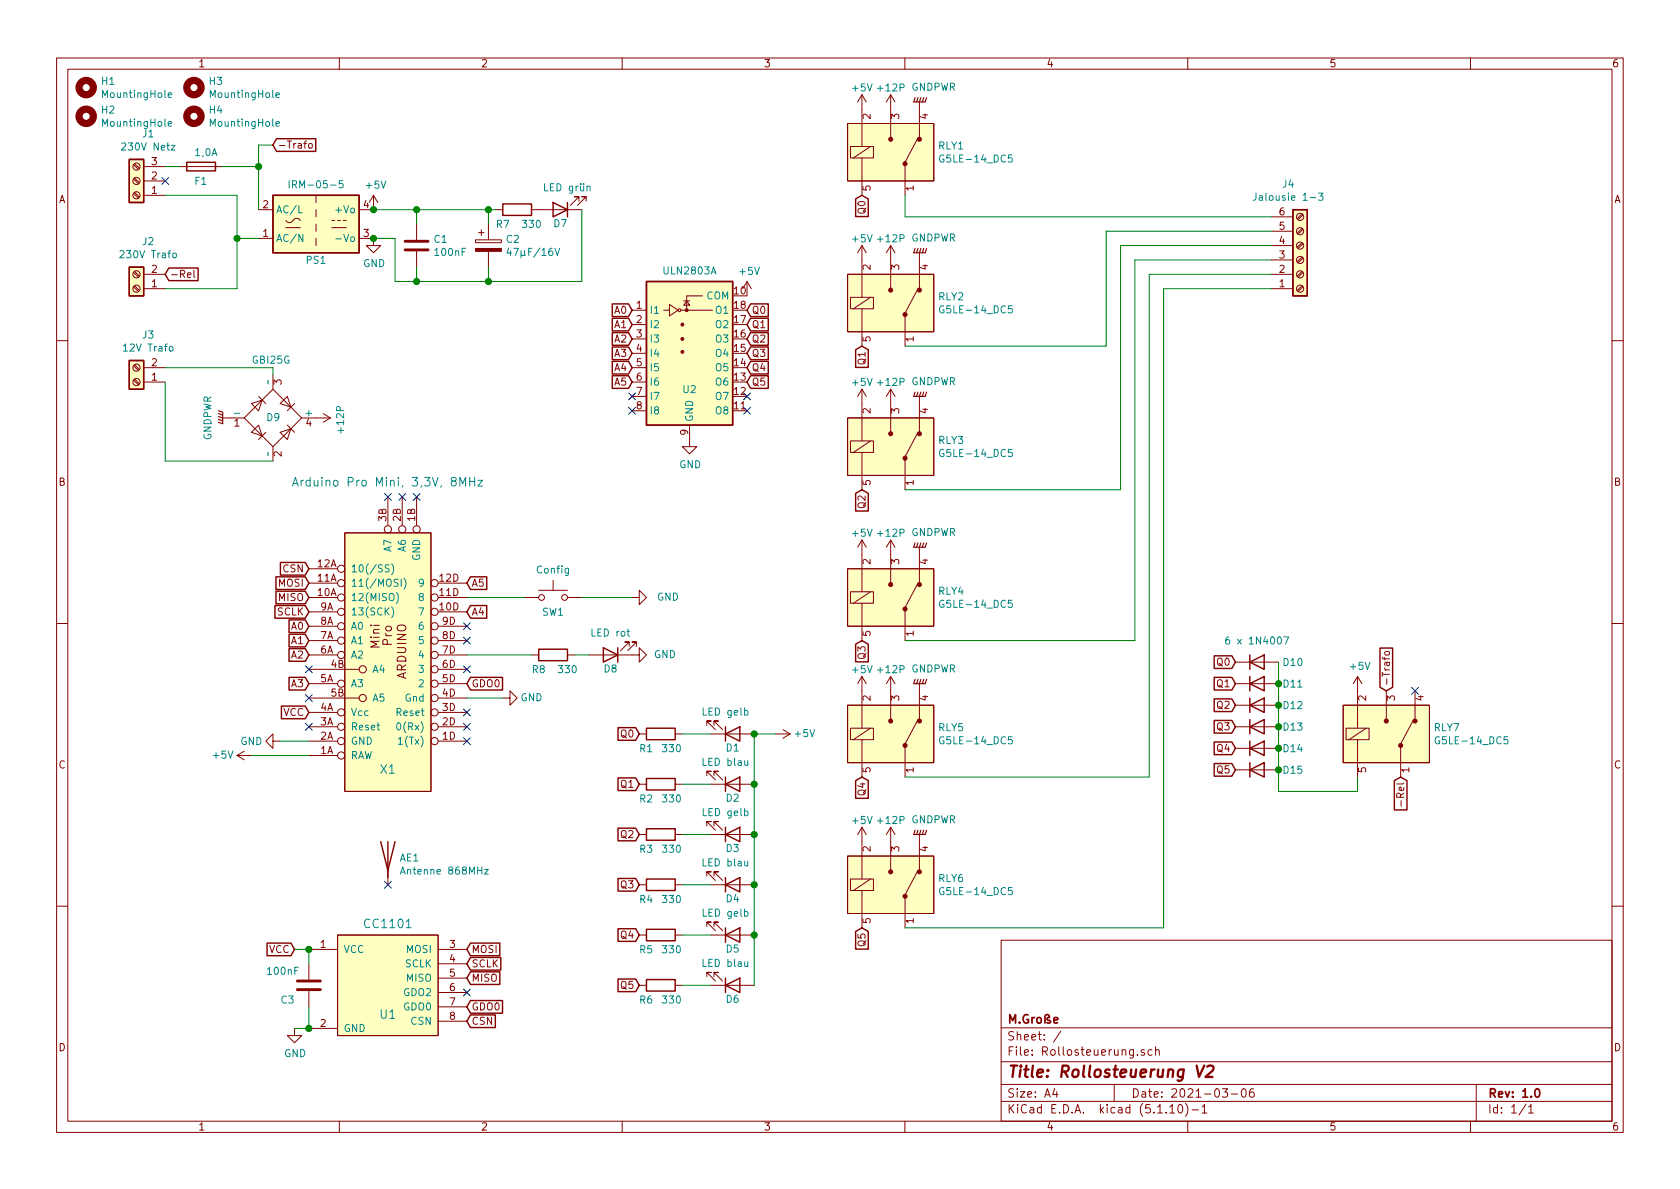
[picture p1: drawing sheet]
<svg xmlns="http://www.w3.org/2000/svg" width="297mm" height="210mm" viewBox="0 0 297 210" stroke-linecap="round" stroke-linejoin="round" font-family="sans-serif">
<g fill="none" stroke="#840000" stroke-width=".18">
<path d="M10 10.3h277v189.9h-277zM12 12.2h273v186.1h-273zM60 10.3v1.9M110 10.3v1.9M152.4 16.8v9.1M152.4 16.8l-.8 1.2M152.4 16.8l.8 1.2M157.5 16.8v7.6M157.5 16.8l-.8 1.2M157.5 16.8l.7 1.2M160 10.3v1.9M162.6 18v6.4"/>
<path d="M210 10.3v1.9M260 10.3v1.9M23.6 29.1l.9 .9M23.6 31.7l.9 .8M23.6 34.2l.9 .8M23.8 29l.9 .8M23.8 31.5l.9 .8M23.8 34l.9 .9M25.4 34.5h3.8M25.4 32h3.8M25.4 29.5h3.8M31.7 29.5h7.7"/>
<path d="M45.7 37.1h2.6M50.5 39a.81 .81 0 0 0 .8 .3 .81 .81 0 0 0 .7-.5 .73 .73 0 0 1 1.1 .2M54.7 25.4h.3l.2 .1v.5l-.1 .2h-.3l-.2-.1v-.5zM55.9 34.5v1.3M55.9 37.1v1.2M55.9 39.6v1.3M58.7 39h.5M59.7 39h.5M60.7 39h.5M66 34.5v2.6h-2.5M66 34.5l-.7 1.3M66 34.5l.8 1.3"/>
<path d="M73.7 39.6v2.8M86.4 39.6v2.8M87.6 37.1h1.3M94 37.1h8.9M102.4 35.6v-.8h-.8h.8l-1.6 1.5M103.6 35.6v-.8h-.7h.7l-1.5 1.5M149.9 21.8h15.2v10.2h-15.2zM150.4 25.9h4v2h-4zM152.4 27.9v6.6M153.9 25.9l-3 2M160 29.2v5.3M162.3 24.4l-2.3 4.3"/>
<path d="M224.8 38.3h3.8M230.2 37.8l-.9 .9M230.4 38l-.9 .9M23.6 48.2l.9 .8M23.6 50.7l.9 .9M23.8 48l.9 .8M23.8 50.5l.9 .9M25.4 51h3.8M25.4 48.5h3.8M33.1 48.6l.7-.1-.1-.2-.4-.1-.2 .2 .1 .6h.5M34.3 47.8v1.1l.2 .2M45.7 42.2h2.6"/>
<path d="M50.5 40.3h2.6M55.9 42.2v1.2M58.7 40.3h2.5M63.5 42.2h2.5v1.2h1.3l-1.3 1.3-1.2-1.3h1.2M73.7 44.4v2.8M84.1 42.4h4.5v.5h-4.5zM84.6 41.1h1M85.1 40.6v1.1M86.4 44.4v2.8M111.8 54.9h2.5M111.8 57.4h2.5M111.8 59.9h2.5"/>
<path d="M117.3 54.9h1.1M118.4 53.8l1.5 1.1-1.5 1zM120.4 54.9h5.6M120.9 53.2h1M121.4 53.2l.5 .8h-1zM124.2 52.3h-2.8v2.6M132.1 49.8l-.8 1.2M132.1 49.8v2.5M132.1 49.8l.7 1.2M149.9 48.5h15.2v10.2h-15.2zM150.4 52.6h4v2h-4zM152.4 43.4v9.2"/>
<path d="M152.4 54.6v6.6M152.4 43.4l-.8 1.3M152.4 43.4l.8 1.3M153.9 52.6l-3 2M157.5 43.4v7.6M157.5 43.4l-.8 1.3M157.5 43.4l.7 1.3M160 55.9v5.3M162.3 51l-2.3 4.4M162.6 44.7v6.3M224.8 51h3.8M224.8 48.5h3.8"/>
<path d="M224.8 46h3.8M224.8 43.4h3.8M224.8 40.9h3.8M230.2 40.4l-.9 .8M230.2 42.9l-.9 .9M230.2 45.5l-.9 .8M230.2 48l-.9 .8M230.2 50.5l-.9 .9M230.4 40.6l-.9 .8M230.4 43.1l-.9 .8M230.4 45.6l-.9 .9M230.4 48.2l-.9 .8"/>
<path d="M230.4 50.7l-.9 .9M10 60.2h2M23.6 64.7l.9 .8M23.6 67.2l.9 .9M23.8 64.5l.9 .8M23.8 67.1l.9 .8M25.4 67.6h3.8M25.4 65h3.8M39.4 73.9h3.8M43.2 73.9l5.1-5.1 5 5.1-5 5.1zM44.4 76.4l1.3-1.2 .7 1.9zM44.4 71.4l2-.7-.7 1.9z"/>
<path d="M45.7 70.1l1.3 1.3M47 76.4l-1.3 1.3M48.3 66.3v2.5M48.3 79v2.5M49.5 76.4l1.9-.6-.6 1.9zM49.5 71.4l1.3-1.3 .6 1.9zM50.8 75.2l1.3 1.2M52.1 71.4l-1.3 1.2M53.3 73.9h5.1M57.1 73.1l1.3 .8M58.4 73.9l-1.3 .8M111.8 67.6h2.5"/>
<path d="M111.8 65h2.5M111.8 62.5h2.5M111.8 70.1h2.5M111.8 72.6h2.5M121.9 75.2v3.8h1.3l-1.3 1.3-1.3-1.3h1.3M149.9 73.9h15.2v10.2h-15.2zM150.4 78h4v2h-4zM152.4 68.8v9.2M152.4 68.8l-.8 1.3M152.4 68.8l.8 1.3M153.9 78l-3 2M157.5 68.8v7.6"/>
<path d="M157.5 68.8l-.8 1.3M157.5 68.8l.7 1.3M162.3 76.4l-2.3 4.4M162.6 70.1v6.3M285 60.2h2M61 94.2h15.2v45.7h-15.2zM68.6 87.9v5.1M71.1 87.9v5.1M73.7 87.9v5.1M152.4 80v6.6M152.4 95.5v9.1M152.4 95.5l-.8 1.3"/>
<path d="M152.4 95.5l.8 1.3M157.5 95.5v7.6M157.5 95.5l-.8 1.3M157.5 95.5l.7 1.3M160 81.3v5.3M162.6 96.8v6.3M10 110.3h2M54.6 105.7h5.1M54.6 115.8h5.1M54.6 108.2h5.1M54.6 103.1h5.1M54.6 100.6h5.1"/>
<path d="M54.6 118.4h8.9M54.6 113.3h5.1M54.6 110.7h5.1M77.5 105.7h5M77.5 115.8h5M77.5 108.2h5M77.5 103.1h5M77.5 118.4h5M77.5 113.3h5M77.5 110.7h5M92.7 105.7h2.5M94 115.8h1.2"/>
<path d="M95.2 104.4h5.1M97.8 102.6v1.8M100.3 105.7h2.6M100.3 115.8h1.3M104.1 115.8h8.9v-1.3l1.3 1.3-1.3 1.3v-1.3M111.3 114.3v-.8h-.8h.8l-1.6 1.6M111.8 105.7h1.2v-1.3l1.3 1.3-1.3 1.2v-1.2M112.5 114.3v-.8h-.7h.7l-1.5 1.6M149.9 100.6h15.2v10.1h-15.2zM150.4 104.6h4v2.1h-4zM152.4 106.7v6.6M152.4 119.6v9.2"/>
<path d="M152.4 119.6l-.8 1.3M152.4 119.6l.8 1.3M153.9 104.6l-3 2.1M157.5 119.6v7.6M157.5 119.6l-.8 1.3M157.5 119.6l.7 1.3M160 107.9v5.4M162.3 103.1l-2.3 4.3M218.4 117.1h7.7M240 119.6v9.2M240 119.6l-.7 1.3M240 119.6l.8 1.3"/>
<path d="M244.9 115.3l.5-.1 .2 .1 .1 .3-.3 .2h-.3l-.3-.2zM285 110.3h2M41.9 133.6h2.5M41.9 133.6l1.3 .8M43.2 132.8l-1.3 .8M48.3 131.1v-1.3l-1.3 1.3 1.3 1.2v-1.2h1.2M54.6 128.5h5.1M54.6 120.9h5.1M54.6 133.6h5.1M54.6 131.1h5.1M54.6 126h5.1M54.6 123.4h8.9"/>
<path d="M77.5 128.5h5M77.5 120.9h5M77.5 131.1h5M77.5 126h5M77.5 123.4h5M88.9 123.4h1.3v-1.2l1.2 1.2-1.2 1.3v-1.3M113 129.8h1.3M113 138.7h1.3M119.4 129.8h1.2M119.4 138.7h1.2M125 128.3v-.8h.7h-.7l1.5 1.5M125 137.2v-.8h.7h-.7l1.5 1.5"/>
<path d="M125.7 129.8h7.6M125.7 138.7h7.6M126.2 128.3v-.8h.8h-.8l1.6 1.5M126.2 137.2v-.8h.8h-.8l1.6 1.5M137.2 129.8h2.5M138.4 129l1.3 .8M139.7 129.8l-1.3 .8M149.9 124.7h15.2v10.2h-15.2zM150.4 128.8h4v2h-4zM152.4 130.8v6.6M153.9 128.8l-3 2M160 132.1v5.3"/>
<path d="M162.3 127.2l-2.3 4.4M162.6 120.9v6.3M218.4 124.7h7.7M218.4 128.5h7.7M218.4 132.3h7.7M218.4 136.1h7.7M218.4 120.9h7.7M237.5 124.7h15.2v10.2h-15.2zM238 128.8h4.1v2h-4.1zM240 130.8v6.6M241.6 128.8l-3.1 2M245.1 122.2v5"/>
<path d="M247.6 132.1v5.3M249.9 127.2l-2.3 4.4M250.2 122.2v5M68.6 153.9v2.6M113 156.5h1.3M113 147.6h1.3M119.4 156.5h1.2M119.4 147.6h1.2M125 146v-.7h.7h-.7l1.5 1.5M125 154.9v-.7h.7h-.7l1.5 1.5M125.7 156.5h7.6M125.7 147.6h7.6"/>
<path d="M126.2 146v-.7h.8h-.8l1.6 1.5M126.2 154.9v-.7h.8h-.8l1.6 1.5M149.9 151.4h15.2v10.1h-15.2zM150.4 155.4h4v2.1h-4zM152.4 146.3v9.1M152.4 157.5v6.6M152.4 146.3l-.8 1.3M152.4 146.3l.8 1.3M153.9 155.4l-3 2.1M157.5 146.3v7.6M157.5 146.3l-.8 1.3M157.5 146.3l.7 1.3"/>
<path d="M160 158.7v5.4M162.3 153.9l-2.3 4.3M162.6 147.6v6.3M247.7 141.6v1M10 160.2h2M54.6 170.4v2.8M54.6 175.3v2.7M54.6 167.9h5.1M59.7 165.3h17.8v17.8h-17.8zM77.5 167.9h5M77.5 170.4h5M77.5 173h5"/>
<path d="M77.5 175.5h5M77.5 178h5M113 174.2h1.3M113 165.3h1.3M119.4 174.2h1.2M119.4 165.3h1.2M125 163.8v-.7h.7h-.7l1.5 1.5M125 172.7v-.7h.7h-.7l1.5 1.5M125.7 174.2h7.6M125.7 165.3h7.6M126.2 163.8v-.7h.8h-.8l1.6 1.5M126.2 172.7v-.7h.8h-.8l1.6 1.5"/>
<path d="M177 166.3h108v32h-108zM285 160.2h2M52.1 181.9v1.2h1.2l-1.2 1.3-1.3-1.3h1.3M54.6 181.9h5.1M60 198.3v1.9M77.5 180.6h5M110 198.3v1.9M160 198.3v1.9M177 194.8h108M177 191.8h108M177 187.8h108M177 181.8h108"/>
<path d="M186.5 192.5l-.4 1h1M186.8 193v1M187.6 182.3l-1.3 2M197 191.8v3M201.1 186.5v.1M202.3 185.7a.37 .37 0 0 0-.5 .1v.2l.5 .2 .1 .1-.2 .3-.4-.1M203.7 185.7l-.4-.1-.3 .3v.6l.3 .1 .4-.1M204.3 185.7h.1a.37 .37 0 0 1 .6 .1v.8M204.3 185.1v1.5M206.8 195.8l.5-.5v1.5M206.8 196.8h.9M208.5 195.4l.1-.1a.8 .8 0 0 1 .5 .8 .8 .8 0 0 1-.5 .7 1 1 0 0 1-.1-1.4z"/>
<path d="M209.6 195.1a1.71 1.71 0 0 1 0 2.3M210 198.3v1.9M210.7 196.3h1.2M212.5 195.8l.5-.5v1.5M212.5 196.8h.9M216.1 192.5h.9l-.4 .6 .4 .1v.7l-.2 .1-.7-.1M217.7 193.5h1.1M219.6 192.7l.4-.2a.94 .94 0 0 1 0 1.5 .82 .82 0 0 1-.4-1.3zM221.6 192.5a.59 .59 0 0 0-.7 .7l.1 .7 .2 .1 .5-.1 .1-.5-.2-.2-.4-.1-.3 .3M260 198.3v1.9M261 191.8v6.5M269.8 195.2l-1.2 2"/>
<path d="M270.3 195.8l.4-.5v1.5M270.3 196.8h.8"/>
<circle cx="24.1" cy="29.5" r=".63"/>
<circle cx="24.1" cy="32" r=".63"/>
<circle cx="24.1" cy="34.5" r=".63"/>
<circle cx="229.9" cy="38.3" r=".63"/>
<circle cx="24.1" cy="48.5" r=".63"/>
<circle cx="24.1" cy="51" r=".63"/>
<circle cx="120.1" cy="54.9" r=".25"/>
<circle cx="229.9" cy="51" r=".63"/>
<circle cx="229.9" cy="40.9" r=".63"/>
<circle cx="229.9" cy="48.5" r=".63"/>
<circle cx="229.9" cy="46" r=".63"/>
<circle cx="229.9" cy="43.4" r=".63"/>
<circle cx="24.1" cy="65" r=".63"/>
<circle cx="24.1" cy="67.6" r=".63"/>
<circle cx="68.6" cy="93.6" r=".63"/>
<circle cx="71.1" cy="93.6" r=".63"/>
<circle cx="73.7" cy="93.6" r=".63"/>
<circle cx="60.3" cy="115.8" r=".63"/>
<circle cx="60.3" cy="110.7" r=".63"/>
<circle cx="60.3" cy="105.7" r=".63"/>
<circle cx="60.3" cy="103.1" r=".63"/>
<circle cx="60.3" cy="113.3" r=".63"/>
<circle cx="60.3" cy="108.2" r=".63"/>
<circle cx="60.3" cy="100.6" r=".63"/>
<circle cx="64.1" cy="118.4" r=".63"/>
<circle cx="76.8" cy="108.2" r=".63"/>
<circle cx="76.8" cy="110.7" r=".63"/>
<circle cx="76.8" cy="105.7" r=".63"/>
<circle cx="76.8" cy="103.1" r=".63"/>
<circle cx="76.8" cy="118.4" r=".63"/>
<circle cx="76.8" cy="115.8" r=".63"/>
<circle cx="76.8" cy="113.3" r=".63"/>
<circle cx="95.8" cy="105.7" r=".51"/>
<circle cx="99.8" cy="105.7" r=".51"/>
<circle cx="60.3" cy="120.9" r=".63"/>
<circle cx="60.3" cy="126" r=".63"/>
<circle cx="60.3" cy="131.1" r=".63"/>
<circle cx="60.3" cy="128.5" r=".63"/>
<circle cx="60.3" cy="133.6" r=".63"/>
<circle cx="64.1" cy="123.4" r=".63"/>
<circle cx="76.8" cy="123.4" r=".63"/>
<circle cx="76.8" cy="126" r=".63"/>
<circle cx="76.8" cy="120.9" r=".63"/>
<circle cx="76.8" cy="128.5" r=".63"/>
<circle cx="76.8" cy="131.1" r=".63"/>
</g>
<path d="M271.5 192.7l.2-.2a.81 .81 0 0 1 .6 .6 .81 .81 0 0 1-.3 .8l-.1 .1a.79 .79 0 0 1-.4-1.3z" fill="none" stroke="#840000" stroke-width=".3"/>
<path d="M211.6 188.4l.4 2 .9-2M213.5 188.6l.3-.2h.4a.43 .43 0 0 1 .4 .6l-.2 .3-1.3 1.1h1.3" fill="none" stroke="#840000" stroke-width=".41"/>
<g fill="none" stroke="#840000" stroke-width=".25">
<path d="M22.9 28.2h2.5v7.6h-2.5zM33 28.7h5.1v1.5h-5.1zM48.3 34.5h15.2v10.2h-15.2zM48.9 24.5h6.9v2.3h-6.9l-.6-1.2zM88.9 36.1h5.1v2h-5.1zM97.8 35.8l2.5 1.3-2.5 1.2zM100.3 35.8v2.5M151.3 35.2l1.1-.7 1.1 .7v3.1h-2.2zM228.6 37.1h2.5v15.2h-2.5zM22.9 47.2h2.5v5.1h-2.5zM29.8 47.4h5.2v2.2h-5.2l-.6-1.1zM108.3 58.8h2.8l.7 1.1-.7 1.2h-2.8z"/>
<path d="M108.3 53.7h2.8l.7 1.2-.7 1.1h-2.8zM108.3 56.3h2.8l.7 1.1-.7 1.1h-2.8zM114.3 49.8h15.2v25.4h-15.2zM132.7 53.7h3.1v2.3h-3.1l-.6-1.1zM132.7 56.3h3.1v2.2h-3.1l-.6-1.1zM132.7 58.8h3.1v2.3h-3.1l-.6-1.2zM22.9 63.7h2.5v5.1h-2.5zM108.3 63.9h2.8l.7 1.1-.7 1.1h-2.8zM108.3 61.4h2.8l.7 1.1-.7 1.1h-2.8zM108.3 66.4h2.8l.7 1.2-.7 1.1h-2.8zM132.7 66.4h3.1v2.3h-3.1l-.6-1.1zM132.7 63.9h3.1v2.2h-3.1l-.6-1.1z"/>
<path d="M132.7 61.4h3.1v2.2h-3.1l-.6-1.1zM151.3 61.8l1.1-.6 1.1 .6v3.2h-2.2zM49.6 99.5h4.4l.6 1.1-.6 1.1h-4.4zM151.3 87.2l1.1-.6 1.1 .6v3.2h-2.2zM48.6 107.1h5.4l.6 1.1-.6 1.1h-5.4zM48.8 104.5h5.2l.6 1.2-.6 1.1h-5.2zM48.8 102h5.2l.6 1.1-.6 1.1h-5.2zM51.1 109.6h2.9l.6 1.1-.6 1.2h-2.9zM51.1 112.2h2.9l.6 1.1-.6 1.1h-2.9zM51.1 114.7h2.9l.6 1.1-.6 1.1h-2.9zM51.1 119.8h2.9l.6 1.1-.6 1.1h-2.9zM83.2 119.8h5.6v2.2h-5.6l-.7-1.1z"/>
<path d="M83.2 102h2.9v2.2h-2.9l-.7-1.1zM83.2 107.1h2.9v2.2h-2.9l-.7-1.1zM95.2 114.8h5.1v2h-5.1zM106.7 114.5l2.5 1.3-2.5 1.3zM109.2 114.5v2.6M151.3 113.9l1.1-.6 1.1 .6v3.1h-2.2zM214.7 116h3.1l.6 1.1-.6 1.1h-3.1zM214.7 119.8h3.1l.6 1.1-.6 1.1h-3.1zM221 117.1l2.5-1.3v2.6zM221 115.8v2.6M221 119.6v2.6M244 114.6h2.2v6.9l-1.1 .7-1.1-.7z"/>
<path d="M49.8 124.9h4.2l.6 1.1-.6 1.1h-4.2zM109.3 137.6h3.1l.6 1.1-.6 1.1h-3.1zM109.3 128.7h3.1l.6 1.1-.6 1.1h-3.1zM114.3 128.8h5.1v2h-5.1zM114.3 137.7h5.1v2h-5.1zM128.3 129.8l2.5-1.3v2.6zM128.3 138.7l2.5-1.3v2.5zM128.3 128.5v2.6M128.3 137.4v2.5M151.3 138l1.1-.6 1.1 .6v3.2h-2.2zM214.7 123.6h3.1l.6 1.1-.6 1.1h-3.1zM214.7 127.4h3.1l.6 1.1-.6 1.1h-3.1z"/>
<path d="M214.7 131.2h3.1l.6 1.1-.6 1.1h-3.1zM214.7 135h3.1l.6 1.1-.6 1.2h-3.1zM221 124.7l2.5-1.3v2.6zM221 128.5l2.5-1.3v2.6zM221 132.3l2.5-1.2v2.5zM221 136.1l2.5-1.2v2.5zM221 120.9l2.5-1.3v2.6zM221 123.4v2.6M221 127.2v2.6M221 131.1v2.5M221 134.9v2.5M246.5 138l1.1-.6 1.2 .6v5.2h-2.3z"/>
<path d="M67.3 148.8l1.3 5.1 1.2-5.1M68.6 148.8v6.4M109.3 155.3h3.1l.6 1.2-.6 1.1h-3.1zM109.3 146.5h3.1l.6 1.1-.6 1.1h-3.1zM114.3 155.4h5.1v2.1h-5.1zM114.3 146.6h5.1v2h-5.1zM128.3 147.6l2.5-1.3v2.5zM128.3 156.5l2.5-1.3v2.5zM128.3 146.3v2.5M128.3 155.2v2.5M47.2 166.8h4.2l.7 1.1-.7 1.1h-4.2zM83.2 171.9h5.2v2.2h-5.2l-.7-1.1z"/>
<path d="M83.2 169.3h5.3v2.2h-5.3l-.7-1.1zM83.2 166.8h5.2v2.2h-5.2l-.7-1.1zM83.2 179.5h4.4v2.2h-4.4l-.7-1.1zM83.2 176.9h5.6v2.3h-5.6l-.7-1.2zM109.3 173.1h3.1l.6 1.1-.6 1.2h-3.1zM109.3 164.2h3.1l.6 1.1-.6 1.2h-3.1zM114.3 173.2h5.1v2.1h-5.1zM114.3 164.3h5.1v2.1h-5.1zM128.3 165.3l2.5-1.2v2.5zM128.3 174.2l2.5-1.2v2.5zM128.3 164.1v2.5M128.3 173v2.5"/>
<path d="M151.3 164.7l1.1-.6 1.1 .6v3.1h-2.2z"/>
</g>
<g fill="#ffffc2" stroke="#ffffc2" stroke-width=".18">
<path d="M22.9 28.2h2.5v7.6h-2.5z"/>
<path d="M228.6 37.1h2.5v15.2h-2.5z"/>
<path d="M149.9 21.8h15.2v10.2h-15.2z"/>
<path d="M149.9 48.5h15.2v10.2h-15.2z"/>
<path d="M149.9 73.9h15.2v10.2h-15.2z"/>
<path d="M149.9 100.6h15.2v10.1h-15.2z"/>
<path d="M149.9 124.7h15.2v10.2h-15.2z"/>
<path d="M149.9 151.4h15.2v10.1h-15.2z"/>
<path d="M237.5 124.7h15.2v10.2h-15.2z"/>
<path d="M22.9 47.2h2.5v5.1h-2.5z"/>
<path d="M59.7 165.3h17.8v17.8h-17.8z"/>
<path d="M22.9 63.7h2.5v5.1h-2.5z"/>
<path d="M61 94.2h15.2v45.7h-15.2z"/>
<path d="M48.3 34.5h15.2v10.2h-15.2z"/>
<path d="M114.3 49.8h15.2v25.4h-15.2z"/>
</g>
<g fill="none" stroke="#008484" stroke-width=".18">
<path d="M29.7 16.8l.7-.1-.1-.2-.4-.1-.2 .2 .1 .6h.5M48.8 16.8l.6-.1v-.2l-.4-.1-.2 .2 .1 .6h.5M21.5 25.4l.5-.1 .3 .3-.8 .9h.8M29.7 21.9l.7-.1-.1-.3h-.4l-.2 .2 .1 .6h.5M30.3 25.7h.6l-.6 .8h.6M48.8 21.9l.6-.1v-.3h-.4l-.2 .2 .1 .6h.5M51.1 31.9v1.3M51.7 32.6l.7-.1v-.4l-.7-.2v1.3M52.8 36.4v1.2h.6M60.6 31.9h-.6l-.1 .7 .5-.2 .3 .3v.3l-.3 .2-.5-.1M103.8 33l.2-.1 .3 .1v.8M166.9 27.5a.59 .59 0 0 0-.8 .5 .59 .59 0 0 0 .8 .6v-.5h-.3"/>
<path d="M178.9 27.4h-.6v.6l.2-.1 .4 .1v.5l-.1 .2-.5-.2M222.1 34.2v.9a.42 .42 0 0 1-.5 .3M233.1 34.2h.8l-.4 .4 .4 .2v.5l-.2 .1-.6-.1M30.6 44.9l.2-.2 .3 .2 .1 .5-.1 .1-.3 .1-.2-.1zM53.5 41.4v1.3l-.7-1.3v1.3M59.4 42.2h1M89.9 43.9l-.2 .8h.7M98.1 43.9l.5 1.3 .4-1.3M166.9 54.1a.59 .59 0 0 0-.8 .6 .59 .59 0 0 0 .8 .6v-.5h-.3M178.9 54.1h-.6v.6l.2-.1 .4 .1v.5l-.1 .1-.5-.1M30 61.3h.4l.2 .2v.4l-.2 .2-.4-.1-.1-.1zM47.3 80l.1 .6"/>
<path d="M47.3 67.3l.1 .6M166.9 79.5a.59 .59 0 0 0-.8 .6 .59 .59 0 0 0 .8 .6v-.5h-.3M178.9 79.5h-.6v.6l.2-.1 .4 .1v.5l-.1 .1-.5-.1M51.7 85.9l.5-1.5 .5 1.5M51.8 85.5h.8M68.8 99.9h-.5l-.2 .1 .1 .4 .6 .3v.2l-.2 .2h-.5M69.2 99.7a1.47 1.47 0 0 1 0 1.9M83.1 84.4v1.5M83.1 85.1h.8M83.9 84.4v1.5M84.5 84.9h.8l-.8 1h.8M69.2 107.3a1.47 1.47 0 0 1 0 1.9"/>
<path d="M70.1 104.8a1.47 1.47 0 0 1 0 1.9M70.9 102.4v1.3M71.4 102.2a1.47 1.47 0 0 1 0 2M110.8 111.7h.5M111 111.2v1.1l.3 .2M166.9 106.2a.59 .59 0 0 0-.8 .6 .59 .59 0 0 0 .8 .6v-.5h-.3M178.9 106.1h-.6v.7l.2-.2 .4 .2v.5l-.1 .1-.5-.1M217.3 112.6l-.4 .1a.87 .87 0 0 0 0 1.2l.5-.1v-.6l-.5-.1-.2 .3M227 112.6h.8l-.5 1.3M70.3 127.9l.1-.1a.67 .67 0 0 1 .5 .6 .67 .67 0 0 1-.5 .7l-.3-.5zM70.4 130.7l.4-.4v1.3M70.4 131.6h.8"/>
<path d="M166.9 130.3a.59 .59 0 0 0-.8 .6 .59 .59 0 0 0 .8 .6v-.5h-.3M178.9 130.3h-.6v.6l.2-.1 .4 .1v.5l-.1 .1-.5-.1M254.5 130.3a.59 .59 0 0 0-.8 .6 .59 .59 0 0 0 .8 .6v-.5h-.2M266.6 130.3h-.6l-.1 .6 .2-.1 .5 .1v.5l-.2 .1-.5-.1M70.8 154.6l.4-1.3 .5 1.3M70.9 154.2h.6M85.7 153.7h.6l-.6 .9h.6M166.9 157a.59 .59 0 0 0-.8 .6 .59 .59 0 0 0 .8 .6v-.5h-.3M178.9 156.9h-.6v.7l.2-.2 .4 .2v.5l-.1 .1-.5-.1"/>
</g>
<path d="M71.6 44.2h4.1M71.6 42.7h4.1M52.6 175h4M52.6 173.5h4" fill="none" stroke="#840000" stroke-width=".51"/>
<g fill="#840000" stroke="#840000" stroke-width=".18">
<path d="M84.1 43.9h4.5v.5h-4.5z"/>
<circle cx="157.5" cy="24.6" r=".36"/>
<circle cx="160" cy="29" r=".36"/>
<circle cx="162.6" cy="24.6" r=".36"/>
<circle cx="157.5" cy="51.3" r=".36"/>
<circle cx="160" cy="55.6" r=".36"/>
<circle cx="162.6" cy="51.3" r=".36"/>
<circle cx="157.5" cy="76.7" r=".36"/>
<circle cx="160" cy="81" r=".36"/>
<circle cx="162.6" cy="76.7" r=".36"/>
<circle cx="157.5" cy="103.4" r=".36"/>
<circle cx="160" cy="107.7" r=".36"/>
<circle cx="162.6" cy="103.4" r=".36"/>
<circle cx="157.5" cy="127.5" r=".36"/>
<circle cx="160" cy="131.8" r=".36"/>
<circle cx="162.6" cy="127.5" r=".36"/>
<circle cx="157.5" cy="154.2" r=".36"/>
<circle cx="160" cy="158.5" r=".36"/>
<circle cx="162.6" cy="154.2" r=".36"/>
<circle cx="245.1" cy="127.5" r=".36"/>
<circle cx="247.6" cy="131.8" r=".36"/>
<circle cx="250.2" cy="127.5" r=".36"/>
<circle cx="120.6" cy="62.2" r=".25"/>
<circle cx="120.6" cy="59.9" r=".25"/>
<circle cx="120.6" cy="57.4" r=".25"/>
<circle cx="121.4" cy="54.9" r=".25"/>
</g>
<g fill="none" stroke="#840000" stroke-width=".2">
<path d="M161.8 17.3l-.3 .7h2.1l.2-.7M162.3 17.3l-.2 .7M162.8 17.3l-.2 .7M163.3 17.3l-.2 .7M161.8 43.9l-.3 .8h2.1l.2-.8M162.3 43.9l-.2 .8M162.8 43.9l-.2 .8M163.3 43.9l-.2 .8M38.6 72.6l.8 .3v2l-.8-.2M38.6 73.1l.8 .3M38.6 73.7l.8 .2M38.6 74.2l.8 .2"/>
<path d="M161.8 69.3l-.3 .8h2.1l.2-.8M162.3 69.3l-.2 .8M162.8 69.3l-.2 .8M163.3 69.3l-.2 .8M161.8 96l-.3 .8h2.1l.2-.8M162.3 96l-.2 .8M162.8 96l-.2 .8M163.3 96l-.2 .8M161.8 120.1l-.3 .8h2.1l.2-.8M162.3 120.1l-.2 .8M162.8 120.1l-.2 .8M163.3 120.1l-.2 .8"/>
<path d="M161.8 146.8l-.3 .8h2.1l.2-.8M162.3 146.8l-.2 .8M162.8 146.8l-.2 .8M163.3 146.8l-.2 .8"/>
</g>
<g fill="none" stroke="#840000" stroke-width="1.3">
<circle cx="15.2" cy="15.5" r="1.27"/>
<circle cx="34.3" cy="15.5" r="1.27"/>
<circle cx="15.2" cy="20.6" r="1.27"/>
<circle cx="34.3" cy="20.6" r="1.27"/>
</g>
<g fill="none" stroke="#008400" stroke-width=".18">
<path d="M29.2 34.5h12.7v16.5h-12.7M29.2 29.5h2.5M39.4 29.5h6.3M48.3 25.6h-2.6v11.5M66 37.1h21.6M73.7 37.1v2.5M86.4 37.1v2.5M102.9 37.1v12.7h-33.1v-7.6h-3.8M160 34.5v3.8h64.8M41.9 42.2h3.8M73.7 47.2v2.6M86.4 47.2v2.6"/>
<path d="M224.8 51h-19.1v113.1h-45.7M224.8 40.9h-29.2v20.3h-35.6M224.8 43.4h-26.7v43.2h-38.1M224.8 46h-24.1v67.3h-40.7M224.8 48.5h-21.6v88.9h-43.2M29.2 65h19.1v1.3M29.2 67.6v13.9h19.1M82.5 115.8h11.5M82.5 105.7h10.2M101.6 115.8h2.5M102.9 105.7h8.9M226.1 117.1v22.8h13.9v-2.5"/>
<path d="M44.4 133.6h10.2M49.5 131.1h5.1M82.5 123.4h6.4M120.6 138.7h5.1M120.6 129.8h5.1M137.2 129.8h-3.9v44.4M120.6 147.6h5.1M120.6 156.5h5.1M52.1 167.9h2.5v2.5M54.6 178v3.9h-2.5M120.6 165.3h5.1M120.6 174.2h5.1"/>
</g>
<g fill="#008400" stroke="#008400" stroke-width=".25">
<circle cx="133.4" cy="138.7" r=".51"/>
<circle cx="226.1" cy="120.9" r=".51"/>
<circle cx="66" cy="37.1" r=".51"/>
<circle cx="86.4" cy="49.8" r=".51"/>
<circle cx="73.7" cy="37.1" r=".51"/>
<circle cx="73.7" cy="49.8" r=".51"/>
<circle cx="66" cy="42.2" r=".51"/>
<circle cx="86.4" cy="37.1" r=".51"/>
<circle cx="226.1" cy="136.1" r=".51"/>
<circle cx="133.4" cy="147.6" r=".51"/>
<circle cx="226.1" cy="132.3" r=".51"/>
<circle cx="45.7" cy="29.5" r=".51"/>
<circle cx="133.4" cy="165.3" r=".51"/>
<circle cx="133.4" cy="156.5" r=".51"/>
<circle cx="54.6" cy="167.9" r=".51"/>
<circle cx="54.6" cy="181.9" r=".51"/>
<circle cx="133.4" cy="129.8" r=".51"/>
<circle cx="41.9" cy="42.2" r=".51"/>
<circle cx="226.1" cy="124.7" r=".51"/>
<circle cx="226.1" cy="128.5" r=".51"/>
</g>
<g fill="none" stroke="#000084" stroke-width=".18">
<path d="M28.6 31.4l1.2 1.2M29.8 31.4l-1.2 1.2M111.2 72l1.2 1.2M111.2 69.5l1.2 1.2M112.4 72l-1.2 1.2M112.4 69.5l-1.2 1.2M131.5 72l1.2 1.2M131.5 69.5l1.2 1.2M132.7 72l-1.2 1.2M132.7 69.5l-1.2 1.2M68 87.3l1.2 1.2M69.2 87.3l-1.2 1.2"/>
<path d="M70.5 87.3l1.2 1.2M71.7 87.3l-1.2 1.2M73.1 87.3l1.2 1.2M74.3 87.3l-1.2 1.2M54 117.7l1.2 1.3M55.2 117.7l-1.2 1.3M81.9 110.1l1.3 1.2M81.9 112.7l1.3 1.2M81.9 117.7l1.3 1.3M83.2 110.1l-1.3 1.2M83.2 112.7l-1.3 1.2M83.2 117.7l-1.3 1.3"/>
<path d="M54 122.8l1.2 1.2M54 127.9l1.2 1.2M55.2 122.8l-1.2 1.2M55.2 127.9l-1.2 1.2M81.9 125.4l1.3 1.2M81.9 127.9l1.3 1.2M81.9 130.4l1.3 1.3M83.2 125.4l-1.3 1.2M83.2 127.9l-1.3 1.2M83.2 130.4l-1.3 1.3M249.6 121.6l1.2 1.2M250.8 121.6l-1.2 1.2"/>
<path d="M68 155.8l1.2 1.3M69.2 155.8l-1.2 1.3M81.9 174.9l1.3 1.2M83.2 174.9l-1.3 1.2"/>
</g>
<text font-size="2.8" fill="#840000" x="178" y="190.5">Title: Rollosteuerung V2</text>
<g font-size="2.1" fill="#008484">
<text x="53.9" y="86">Arduino Pro Mini, 3,3V, 8MHz</text>
<text x="67.3" y="136.8">X1</text>
<text x="64.7" y="164.1">CC1101</text>
<text x="67.2" y="180.2">U1</text>
</g>
<g font-size="2.1" fill="#840000">
<text x="67.1" y="114.6" transform="rotate(-90 67.1 114.6)">Mini</text>
<text x="69.3" y="114.1" transform="rotate(-90 69.3 114.1)">Pro</text>
<text x="71.8" y="120.1" transform="rotate(-90 71.8 120.1)">ARDUINO</text>
<text x="178" y="184">Sheet: /</text>
<text x="178" y="181">M.Große</text>
<text x="178" y="186.7">File: Rollosteuerung.sch</text>
<text x="178" y="196.9">KiCad E.D.A. kicad (5.1.10)-1</text>
<text x="178" y="194.1">Size: A4</text>
<text x="200" y="194.1">Date: 2021-03-06</text>
<text x="263" y="194.1">Rev: 1.0</text>
<text x="263" y="196.9">Id: 1/1</text>
</g>
<g font-size="1.8" fill="#840000">
<text x="35" y="11.9">1</text>
<text x="85" y="11.9">2</text>
<text x="135" y="11.9">3</text>
<text x="185" y="11.9">4</text>
<text x="235" y="11.9">5</text>
<text x="285" y="11.9">6</text>
<text x="153.9" y="21.1" transform="rotate(-90 153.9 21.1)">2</text>
<text x="159" y="21.1" transform="rotate(-90 159 21.1)">3</text>
<text x="164.1" y="21.1" transform="rotate(-90 164.1 21.1)">4</text>
<text x="26.8" y="29.2">3</text>
<text x="49" y="26.3">-Trafo</text>
<text x="10.4" y="35.9">A</text>
<text x="26.8" y="34.3">1</text>
<text x="26.8" y="31.7">2</text>
<text x="153.9" y="33.8" transform="rotate(-90 153.9 33.8)">5</text>
<text x="161.5" y="33.8" transform="rotate(-90 161.5 33.8)">1</text>
<text x="285.4" y="35.9">A</text>
<text x="46.5" y="41.9">1</text>
<text x="46.5" y="36.8">2</text>
<text x="64.3" y="41.9">3</text>
<text x="64.3" y="36.8">4</text>
<text x="153" y="37.7" transform="rotate(-90 153 37.7)">Q0</text>
<text x="226.2" y="40.6">5</text>
<text x="226.2" y="38.1">6</text>
<text x="153.9" y="47.7" transform="rotate(-90 153.9 47.7)">2</text>
<text x="159" y="47.7" transform="rotate(-90 159 47.7)">3</text>
<text x="164.1" y="47.7" transform="rotate(-90 164.1 47.7)">4</text>
<text x="226.2" y="45.7">3</text>
<text x="226.2" y="43.2">4</text>
<text x="26.8" y="50.8">1</text>
<text x="26.8" y="48.3">2</text>
<text x="30" y="49.1">-Rel</text>
<text x="129.8" y="52.1">10</text>
<text x="226.2" y="50.8">1</text>
<text x="226.2" y="48.3">2</text>
<text x="108.7" y="55.5">A0</text>
<text x="108.7" y="58">A1</text>
<text x="112.5" y="54.6">1</text>
<text x="112.5" y="57.1">2</text>
<text x="112.5" y="59.7">3</text>
<text x="129.8" y="59.7">16</text>
<text x="129.8" y="57.1">17</text>
<text x="129.8" y="54.6">18</text>
<text x="132.9" y="55.5">Q0</text>
<text x="132.9" y="58">Q1</text>
<text x="26.8" y="64.8">2</text>
<text x="108.7" y="60.6">A2</text>
<text x="108.7" y="65.7">A4</text>
<text x="108.7" y="63.1">A3</text>
<text x="112.5" y="62.2">4</text>
<text x="112.5" y="64.8">5</text>
<text x="129.8" y="64.8">14</text>
<text x="129.8" y="62.2">15</text>
<text x="132.9" y="65.7">Q4</text>
<text x="132.9" y="63.1">Q3</text>
<text x="132.9" y="60.6">Q2</text>
<text x="153" y="64.4" transform="rotate(-90 153 64.4)">Q1</text>
<text x="153.9" y="60.4" transform="rotate(-90 153.9 60.4)">5</text>
<text x="161.5" y="60.4" transform="rotate(-90 161.5 60.4)">1</text>
<text x="26.8" y="67.3">1</text>
<text x="49.8" y="68" transform="rotate(-90 49.8 68)">3</text>
<text x="108.7" y="68.2">A5</text>
<text x="112.5" y="67.3">6</text>
<text x="112.5" y="69.8">7</text>
<text x="129.8" y="69.8">12</text>
<text x="129.8" y="67.3">13</text>
<text x="132.9" y="68.2">Q5</text>
<text x="41.4" y="75.4">1</text>
<text x="54.1" y="75.4">4</text>
<text x="112.5" y="72.4">8</text>
<text x="121.7" y="76.9" transform="rotate(-90 121.7 76.9)">9</text>
<text x="129.8" y="72.4">11</text>
<text x="153.9" y="73.1" transform="rotate(-90 153.9 73.1)">2</text>
<text x="159" y="73.1" transform="rotate(-90 159 73.1)">3</text>
<text x="164.1" y="73.1" transform="rotate(-90 164.1 73.1)">4</text>
<text x="49.8" y="80.7" transform="rotate(-90 49.8 80.7)">2</text>
<text x="10.4" y="85.9">B</text>
<text x="153" y="89.8" transform="rotate(-90 153 89.8)">Q2</text>
<text x="153.9" y="85.8" transform="rotate(-90 153.9 85.8)">5</text>
<text x="161.5" y="85.8" transform="rotate(-90 161.5 85.8)">1</text>
<text x="285.4" y="85.9">B</text>
<text x="68.3" y="92.2" transform="rotate(-90 68.3 92.2)">3B</text>
<text x="70.9" y="92.2" transform="rotate(-90 70.9 92.2)">2B</text>
<text x="73.4" y="92.2" transform="rotate(-90 73.4 92.2)">1B</text>
<text x="50.1" y="101.2">CSN</text>
<text x="56.2" y="100.3">12A</text>
<text x="153.9" y="99.8" transform="rotate(-90 153.9 99.8)">2</text>
<text x="159" y="99.8" transform="rotate(-90 159 99.8)">3</text>
<text x="164.1" y="99.8" transform="rotate(-90 164.1 99.8)">4</text>
<text x="49.3" y="106.3">MISO</text>
<text x="49.3" y="103.8">MOSI</text>
<text x="56.2" y="105.4">10A</text>
<text x="56.2" y="102.9">11A</text>
<text x="56.7" y="107.9">9A</text>
<text x="77.7" y="107.9">10D</text>
<text x="77.7" y="105.4">11D</text>
<text x="77.7" y="102.9">12D</text>
<text x="83.3" y="103.8">A5</text>
<text x="49" y="108.8">SCLK</text>
<text x="51.6" y="111.4">A0</text>
<text x="51.6" y="113.9">A1</text>
<text x="56.7" y="113">7A</text>
<text x="56.7" y="110.5">8A</text>
<text x="78.3" y="113">8D</text>
<text x="78.3" y="110.5">9D</text>
<text x="83.3" y="108.8">A4</text>
<text x="153.9" y="112.5" transform="rotate(-90 153.9 112.5)">5</text>
<text x="161.5" y="112.5" transform="rotate(-90 161.5 112.5)">1</text>
<text x="51.6" y="116.5">A2</text>
<text x="56.7" y="115.6">6A</text>
<text x="58.6" y="118.1">4B</text>
<text x="78.3" y="118.1">6D</text>
<text x="78.3" y="115.6">7D</text>
<text x="153" y="116.4" transform="rotate(-90 153 116.4)">Q3</text>
<text x="215.3" y="117.7">Q0</text>
<text x="51.6" y="121.5">A3</text>
<text x="56.7" y="125.7">4A</text>
<text x="56.7" y="120.6">5A</text>
<text x="58.6" y="123.2">5B</text>
<text x="78.3" y="125.7">3D</text>
<text x="78.3" y="123.2">4D</text>
<text x="78.3" y="120.6">5D</text>
<text x="83.3" y="121.5">GDO0</text>
<text x="153.9" y="123.9" transform="rotate(-90 153.9 123.9)">2</text>
<text x="159" y="123.9" transform="rotate(-90 159 123.9)">3</text>
<text x="164.1" y="123.9" transform="rotate(-90 164.1 123.9)">4</text>
<text x="215.3" y="121.5">Q1</text>
<text x="215.3" y="125.3">Q2</text>
<text x="241.6" y="123.9" transform="rotate(-90 241.6 123.9)">2</text>
<text x="245.7" y="121.4" transform="rotate(-90 245.7 121.4)">-Trafo</text>
<text x="246.6" y="123.9" transform="rotate(-90 246.6 123.9)">3</text>
<text x="251.7" y="123.9" transform="rotate(-90 251.7 123.9)">4</text>
<text x="50.1" y="126.6">VCC</text>
<text x="56.7" y="130.8">2A</text>
<text x="56.7" y="128.3">3A</text>
<text x="78.3" y="130.8">1D</text>
<text x="78.3" y="128.3">2D</text>
<text x="109.9" y="130.4">Q0</text>
<text x="215.3" y="129.2">Q3</text>
<text x="10.4" y="135.9">C</text>
<text x="56.7" y="133.3">1A</text>
<text x="153.9" y="136.6" transform="rotate(-90 153.9 136.6)">5</text>
<text x="161.5" y="136.6" transform="rotate(-90 161.5 136.6)">1</text>
<text x="215.3" y="133">Q4</text>
<text x="215.3" y="136.8">Q5</text>
<text x="241.6" y="136.6" transform="rotate(-90 241.6 136.6)">5</text>
<text x="249.2" y="136.6" transform="rotate(-90 249.2 136.6)">1</text>
<text x="285.4" y="135.9">C</text>
<text x="109.9" y="139.3">Q1</text>
<text x="153" y="140.6" transform="rotate(-90 153 140.6)">Q4</text>
<text x="248.3" y="141.5" transform="rotate(-90 248.3 141.5)">-Rel</text>
<text x="109.9" y="148.2">Q2</text>
<text x="153.9" y="150.6" transform="rotate(-90 153.9 150.6)">2</text>
<text x="159" y="150.6" transform="rotate(-90 159 150.6)">3</text>
<text x="164.1" y="150.6" transform="rotate(-90 164.1 150.6)">4</text>
<text x="109.9" y="157.1">Q3</text>
<text x="56.7" y="167.6">1</text>
<text x="79.5" y="167.6">3</text>
<text x="109.9" y="166">Q4</text>
<text x="153" y="167.2" transform="rotate(-90 153 167.2)">Q5</text>
<text x="153.9" y="163.3" transform="rotate(-90 153.9 163.3)">5</text>
<text x="161.5" y="163.3" transform="rotate(-90 161.5 163.3)">1</text>
<text x="47.5" y="168.5">VCC</text>
<text x="79.5" y="170.2">4</text>
<text x="79.5" y="172.7">5</text>
<text x="83.3" y="173.6">MISO</text>
<text x="83.3" y="171.1">SCLK</text>
<text x="83.3" y="168.5">MOSI</text>
<text x="79.5" y="175.3">6</text>
<text x="79.5" y="177.8">7</text>
<text x="83.3" y="178.7">GDO0</text>
<text x="109.9" y="174.9">Q5</text>
<text x="10.4" y="185.9">D</text>
<text x="56.7" y="181.6">2</text>
<text x="79.5" y="180.3">8</text>
<text x="83.3" y="181.2">CSN</text>
<text x="285.4" y="185.9">D</text>
<text x="35" y="199.9">1</text>
<text x="85" y="199.9">2</text>
<text x="135" y="199.9">3</text>
<text x="185" y="199.9">4</text>
<text x="235" y="199.9">5</text>
<text x="285" y="199.9">6</text>
</g>
<g font-size="1.8" fill="#008484">
<text x="18" y="15">H1</text>
<text x="18.3" y="17.3">MountingHole</text>
<text x="37.1" y="15">H3</text>
<text x="37.4" y="17.3">MountingHole</text>
<text x="150.8" y="16.2">+5V</text>
<text x="155.4" y="16.2">+12P</text>
<text x="161.1" y="16">GNDPWR</text>
<text x="18" y="20.1">H2</text>
<text x="18.3" y="22.4">MountingHole</text>
<text x="37.1" y="20.1">H4</text>
<text x="37.4" y="22.4">MountingHole</text>
<text x="22" y="26.6">230V Netz</text>
<text x="25.2" y="24.3">J1</text>
<text x="34.6" y="27.6">1,0A</text>
<text x="165.9" y="26.4">RLY1</text>
<text x="166.7" y="28.7">G5LE-14_DC5</text>
<text x="34.5" y="32.7">F1</text>
<text x="52.2" y="33.3">IRM-05-5</text>
<text x="64.8" y="33.4">+5V</text>
<text x="96.4" y="33.8">LED grün</text>
<text x="222.7" y="35.5">Jalousie 1-3</text>
<text x="226.8" y="33.2">J4</text>
<text x="48.8" y="37.7">AC/L</text>
<text x="59.7" y="37.7">+Vo</text>
<text x="87.8" y="40.3">R7</text>
<text x="92.5" y="40.3">330</text>
<text x="97.9" y="40.2">D7</text>
<text x="21.7" y="45.7">230V Trafo</text>
<text x="25.2" y="43.4">J2</text>
<text x="48.8" y="42.8">AC/N</text>
<text x="54.2" y="46.7">PS1</text>
<text x="60.1" y="42.8">-Vo</text>
<text x="64.2" y="47.2">GND</text>
<text x="76.8" y="42.9">C1</text>
<text x="77" y="45.3">100nF</text>
<text x="89.6" y="42.9">C2</text>
<text x="90.4" y="45.3">47µF/16V</text>
<text x="150.8" y="42.8">+5V</text>
<text x="155.4" y="42.8">+12P</text>
<text x="161.1" y="42.7">GNDPWR</text>
<text x="117.5" y="48.5">ULN2803A</text>
<text x="124.9" y="53">COM</text>
<text x="130.9" y="48.6">+5V</text>
<text x="165.9" y="53.1">RLY2</text>
<text x="25.2" y="59.9">J3</text>
<text x="114.8" y="55.5">I1</text>
<text x="114.8" y="58">I2</text>
<text x="126.7" y="58">O2</text>
<text x="126.7" y="55.5">O1</text>
<text x="166.7" y="55.4">G5LE-14_DC5</text>
<text x="22.2" y="62.2">12V Trafo</text>
<text x="44.7" y="64.3">GBI25G</text>
<text x="114.8" y="60.6">I3</text>
<text x="114.8" y="63.1">I4</text>
<text x="114.8" y="65.7">I5</text>
<text x="126.7" y="65.7">O5</text>
<text x="126.7" y="63.1">O4</text>
<text x="126.7" y="60.6">O3</text>
<text x="114.8" y="68.2">I6</text>
<text x="114.8" y="70.7">I7</text>
<text x="120.8" y="69.5">U2</text>
<text x="126.7" y="70.7">O7</text>
<text x="126.7" y="68.2">O6</text>
<text x="150.8" y="68.2">+5V</text>
<text x="155.4" y="68.2">+12P</text>
<text x="161.1" y="68.1">GNDPWR</text>
<text x="37.4" y="77.9" transform="rotate(-90 37.4 77.9)">GNDPWR</text>
<text x="41.6" y="73.7">-</text>
<text x="47.2" y="74.5">D9</text>
<text x="54.1" y="73.7">+</text>
<text x="60.8" y="76.4" transform="rotate(-90 60.8 76.4)">+12P</text>
<text x="114.8" y="73.3">I8</text>
<text x="122.6" y="74.7" transform="rotate(-90 122.6 74.7)">GND</text>
<text x="126.7" y="73.3">O8</text>
<text x="120.1" y="82.8">GND</text>
<text x="165.9" y="78.5">RLY3</text>
<text x="166.7" y="80.8">G5LE-14_DC5</text>
<text x="150.8" y="94.9">+5V</text>
<text x="155.4" y="94.9">+12P</text>
<text x="161.1" y="94.8">GNDPWR</text>
<text x="62" y="101.2">10(/SS)</text>
<text x="69.2" y="97.5" transform="rotate(-90 69.2 97.5)">A7</text>
<text x="71.8" y="97.5" transform="rotate(-90 71.8 97.5)">A6</text>
<text x="74.3" y="99.2" transform="rotate(-90 74.3 99.2)">GND</text>
<text x="95" y="101.4">Config</text>
<text x="62" y="106.3">12(MISO)</text>
<text x="62" y="103.8">11(/MOSI)</text>
<text x="74.2" y="106.3">8</text>
<text x="74.2" y="103.8">9</text>
<text x="116.2" y="106.2">GND</text>
<text x="165.9" y="105.2">RLY4</text>
<text x="166.7" y="107.5">G5LE-14_DC5</text>
<text x="62" y="113.9">A1</text>
<text x="62" y="111.4">A0</text>
<text x="62" y="108.8">13(SCK)</text>
<text x="74.2" y="108.8">7</text>
<text x="74.2" y="113.9">5</text>
<text x="74.2" y="111.4">6</text>
<text x="95.9" y="108.9">SW1</text>
<text x="104.7" y="112.6">LED rot</text>
<text x="217.7" y="114">6 x 1N4007</text>
<text x="62" y="116.5">A2</text>
<text x="65.8" y="119">A4</text>
<text x="74.2" y="119">3</text>
<text x="74.2" y="116.5">4</text>
<text x="94.1" y="119">R8</text>
<text x="98.9" y="119">330</text>
<text x="106.8" y="118.9">D8</text>
<text x="115.6" y="116.4">GND</text>
<text x="150.8" y="119">+5V</text>
<text x="155.4" y="119">+12P</text>
<text x="161.1" y="118.9">GNDPWR</text>
<text x="227" y="117.8">D10</text>
<text x="238.8" y="118.5">+5V</text>
<text x="62" y="121.5">A3</text>
<text x="65.8" y="124.1">A5</text>
<text x="71.7" y="124.1">Gnd</text>
<text x="74.2" y="121.5">2</text>
<text x="92" y="124">GND</text>
<text x="227" y="125.4">D12</text>
<text x="227" y="121.6">D11</text>
<text x="42.5" y="131.7">GND</text>
<text x="62" y="131.7">GND</text>
<text x="62" y="129.2">Reset</text>
<text x="62" y="126.6">Vcc</text>
<text x="70.4" y="126.6">Reset</text>
<text x="70.8" y="129.2">0(Rx)</text>
<text x="71" y="131.7">1(Tx)</text>
<text x="124.4" y="126.5">LED gelb</text>
<text x="140.6" y="130.3">+5V</text>
<text x="165.9" y="129.3">RLY5</text>
<text x="166.7" y="131.6">G5LE-14_DC5</text>
<text x="227" y="129.2">D13</text>
<text x="253.5" y="129.3">RLY7</text>
<text x="254.4" y="131.6">G5LE-14_DC5</text>
<text x="37.8" y="134.2">+5V</text>
<text x="62" y="134.2">RAW</text>
<text x="113.1" y="133">R1</text>
<text x="117.3" y="133">330</text>
<text x="124.4" y="135.4">LED blau</text>
<text x="128.4" y="132.9">D1</text>
<text x="227" y="133">D14</text>
<text x="227" y="136.8">D15</text>
<text x="113.1" y="141.9">R2</text>
<text x="117.3" y="141.9">330</text>
<text x="128.4" y="141.8">D2</text>
<text x="124.4" y="144.3">LED gelb</text>
<text x="150.8" y="145.7">+5V</text>
<text x="155.4" y="145.7">+12P</text>
<text x="161.1" y="145.6">GNDPWR</text>
<text x="70.7" y="152.3">AE1</text>
<text x="71.6" y="154.7">Antenne 868MHz</text>
<text x="113.1" y="150.8">R3</text>
<text x="117.3" y="150.8">330</text>
<text x="124.4" y="153.2">LED blau</text>
<text x="128.4" y="150.7">D3</text>
<text x="165.9" y="156">RLY6</text>
<text x="113.1" y="159.7">R4</text>
<text x="117.3" y="159.7">330</text>
<text x="128.4" y="159.6">D4</text>
<text x="166.7" y="158.3">G5LE-14_DC5</text>
<text x="124.4" y="162.1">LED gelb</text>
<text x="47.4" y="172.4">100nF</text>
<text x="60.7" y="168.5">VCC</text>
<text x="71.6" y="171.1">SCLK</text>
<text x="71.9" y="168.5">MOSI</text>
<text x="71.9" y="173.6">MISO</text>
<text x="113.1" y="168.6">R5</text>
<text x="117.3" y="168.6">330</text>
<text x="124.4" y="171">LED blau</text>
<text x="128.4" y="168.4">D5</text>
<text x="49.7" y="177.5">C3</text>
<text x="71.5" y="176.1">GDO2</text>
<text x="71.5" y="178.7">GDO0</text>
<text x="113.1" y="177.5">R6</text>
<text x="117.3" y="177.5">330</text>
<text x="128.4" y="177.3">D6</text>
<text x="60.7" y="182.5">GND</text>
<text x="72.7" y="181.2">CSN</text>
<text x="50.2" y="186.9">GND</text>
</g>
</svg>
